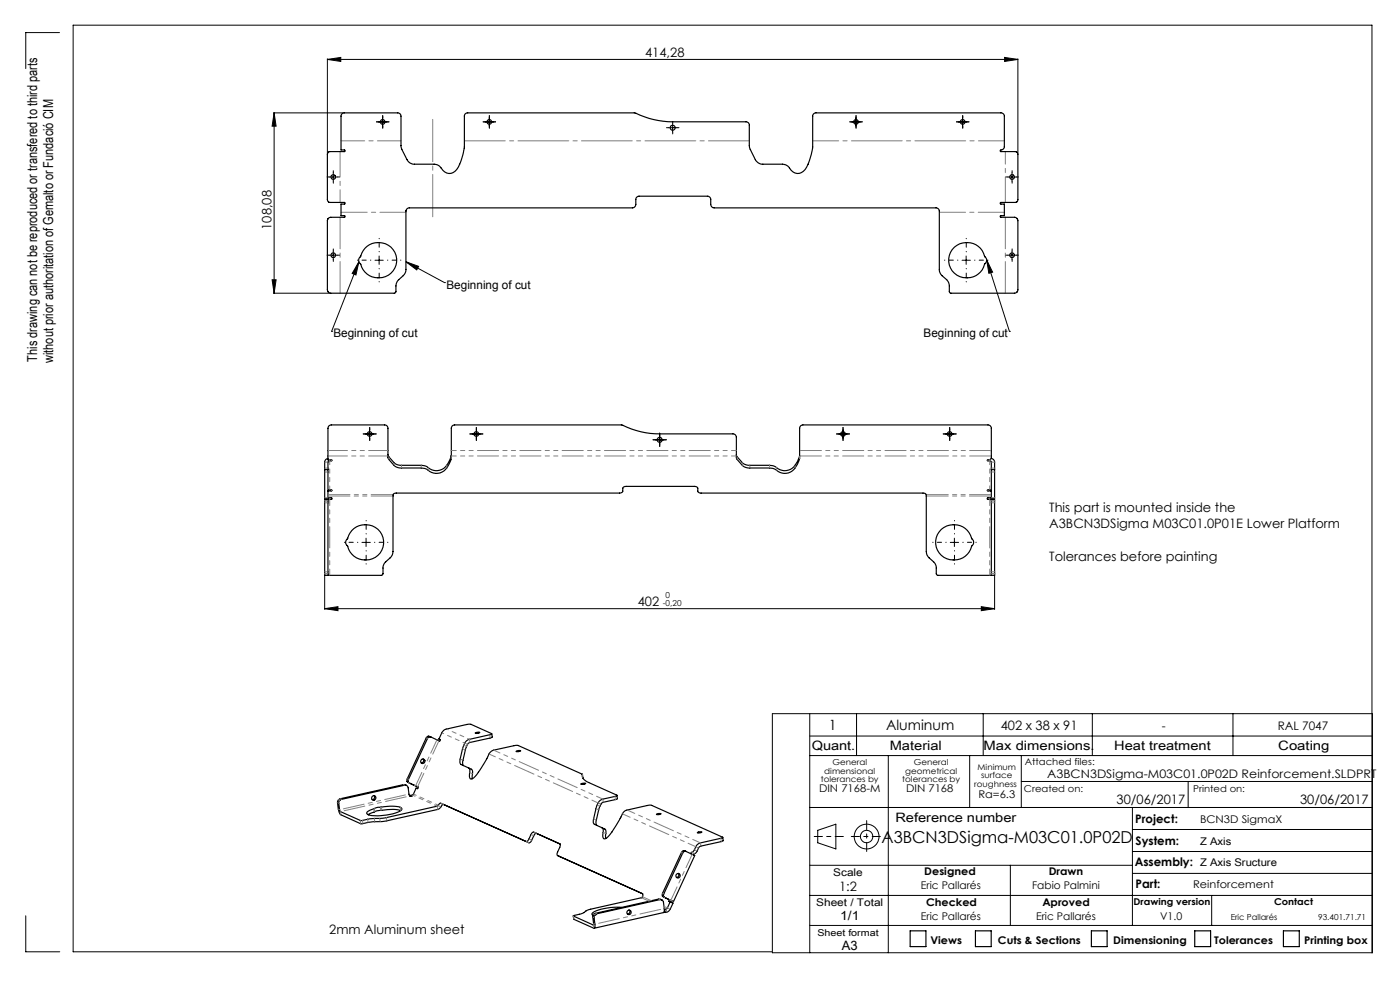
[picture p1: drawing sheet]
<svg xmlns="http://www.w3.org/2000/svg" width="420mm" height="297mm" viewBox="0 0 420 297" stroke-linecap="round" stroke-linejoin="round" font-family="sans-serif">
<g fill="none" stroke="#000" stroke-width=".3">
<path d="M17.9 9.8h-10.2v10.8M98.2 17.8l4-.6v1.2zM98.2 17.6v28.5M98.2 17.8h207.2M301.4 17.2l4 .6-4 .6zM305.4 17.6v28.5M82 33.8h21.1M82.2 33.8v54.1M82.2 33.8l.6 4h-1.2zM113.6 36.5h2.4M114.8 35.3v2.5M145.6 36.5h2.5"/>
<path d="M146.8 35.3v2.5M200.6 38.3h2.5M201.8 37v2.5M255.6 36.5h2.5M256.8 35.3v2.5M287.5 36.5h2.6M288.8 35.3v2.5M98.7 53.1h2.5M100 51.8v2.5M302.4 53.1h2.5M303.6 51.8v2.5M98.7 76.5h2.5"/>
<path d="M100 75.2v2.5M107.7 78.5l-8.2 20.8M107.7 78.5l-.9 3.9-1.1-.5zM112.5 78h2.5M113.7 76.7v2.5M121.8 78.5l11.5 6.2M121.8 78.5l3.8 1.3-.6 1.1zM288.6 78h2.5M289.8 76.7v2.5M296 77.9l6.8 21.4M296 77.9l1.8 3.7-1.1 .3zM302.4 76.5h2.5"/>
<path d="M303.6 75.2v2.5M81.6 83.9h1.2l-.6 4zM82 87.9h17.1M99.5 99.3h.1M133.3 84.7h.1M302.8 99.3h.1M109.6 130.1h2.5M110.9 128.8v2.5M141.6 130.1h2.5M142.9 128.8v2.5M196.6 131.8h2.5M197.9 130.6v2.5"/>
<path d="M251.6 130.1h2.5M252.9 128.8v2.5M283.6 130.1h2.5M284.9 128.8v2.5M97.4 171.6v11M108.6 162.6h2.5M109.8 161.3v2.5M285.1 162.6h2.5M286.3 161.3v2.5M298.4 171.6v11M97.4 182.4l4-.6v1.2zM97.4 182.4h201"/>
<path d="M294.4 181.8l4 .6-4 .6zM231.7 213.9h180v71.6h-180zM242.9 213.9v71.6M257 213.9v12.5M295 213.9v12.5M327.7 213.9v12.5M369.9 213.9v12.5M242.9 226.4h168.8M242.9 220.6h168.8M266.5 226.4v59.1M290.9 226.4v15.6M306.4 226.4v15.6"/>
<path d="M306.4 234.2h105.3M356.4 234.2v7.8M242.9 242h168.8M242.9 259.3h96.8M245.3 248.8l5.5-1.8v7.4l-5.5-1.8zM303.1 259.3v18.1M339.7 242v35.4M339.7 255.2h72M339.7 248.6h72M7.7 274.5v10.8h10.2M242.9 268.4h168.8M339.7 261.8h72"/>
<path d="M363.5 268.4v9M411.7 277.4h-168.8M231.6 285.3h-209.7v-277.8h389.7v278.1"/>
<circle cx="260" cy="250.7" r="3.7"/>
<circle cx="260" cy="250.7" r="1.85"/>
</g>
<g fill="none" stroke="#000" stroke-width=".3" stroke-dasharray="15.2 1.3 1.3 1.3">
<path d="M113.6 36.5h-.7M114.8 35.3v-.7M114.8 37.8v.6M116.1 36.5h.6M145.6 36.5h-.7M146.8 35.3v-.7M146.8 37.8v.6M148.1 36.5h.6M200.6 38.3h-.7M201.8 37v-.6M201.8 39.5v.6M203.1 38.3h.6"/>
<path d="M255.6 36.5h-.7M256.8 35.3v-.7M256.8 37.8v.6M258.1 36.5h.6M287.6 36.5h-.7M288.8 35.3v-.7M288.8 37.8v.6M290.1 36.5h.6M98.7 53h-.6M100 51.8v-.6M100 54.3v.6M101.2 53h.7"/>
<path d="M302.4 53h-.6M303.6 51.8v-.6M303.6 54.3v.6M304.9 53h.6M98.7 76.5h-.6M100 75.2v-.6M100 77.7v.6M101.2 76.5h.7M302.4 76.5h-.6M303.6 75.2v-.6M303.6 77.7v.6M304.9 76.5h.6"/>
<path d="M109.7 130.1h-.7M110.9 128.8v-.7M110.9 131.3v.7M112.2 130.1h.7M141.7 130.1h-.7M142.9 128.8v-.7M142.9 131.3v.7M144.2 130.1h.7M196.7 131.8h-.8M197.9 130.6v-.8M197.9 133.1v.7M199.2 131.8h.7"/>
<path d="M251.7 130.1h-.7M252.9 128.8v-.7M252.9 131.3v.7M254.2 130.1h.7M283.7 130.1h-.7M284.9 128.8v-.7M284.9 131.3v.7M286.2 130.1h.7"/>
</g>
<g fill="none" stroke="#000" stroke-width=".3" stroke-dasharray="15.2 1.3 1.3 1.3" stroke-dashoffset="15.1">
<path d="M111.3 78h-4.1M113.8 75.5v-4.1M116.3 78h4M287.4 78h-4M289.9 75.5v-4.1M292.4 78h4M113.8 80.5v4M289.9 80.5v4M107.3 162.5h-4M109.8 160v-4M109.8 165v4.1M112.3 162.5h4.1"/>
<path d="M283.8 162.5h-4M286.3 160v-4M286.3 165v4.1M288.8 162.5h4.1"/>
</g>
<path d="M244.3 250.7h8.7M255.4 250.7h8.7" fill="none" stroke="#000" stroke-width=".3" stroke-dasharray="15.2 1.3 1.3 1.3" stroke-dashoffset="12.8"/>
<path d="M260 245.9v9.3" fill="none" stroke="#000" stroke-width=".3" stroke-dasharray="15.2 1.3 1.3 1.3" stroke-dashoffset="12.5"/>
<g fill="none" stroke="#000" stroke-width=".35">
<path d="M98.4 65.6l-.2 .5v20.8l.2 .5M98.4 65.5l.7-.4h4.2a.25 .25 0 0 0 .2-.2 .25 .25 0 0 0-.2-.3h-1v-3.4h1a.25 .25 0 0 0 .2-.3 .25 .25 0 0 0-.2-.2h-4.3a.81 .81 0 0 1-.8-.9v-13.5a.81 .81 0 0 1 .8-.9h4.3a.25 .25 0 0 0 .2-.2 .25 .25 0 0 0-.2-.3h-1v-10.1a.96 .96 0 0 1 1-1h16a.96 .96 0 0 1 1 1v9.1l1.8 3.9a2.4 2.4 0 0 0 2.3 1.4h5.8a2.99 2.99 0 0 1 2.7 1.8 2.71 2.71 0 0 0 4.6-.9l.4-.9a13.7 13.7 0 0 0 1.4-5.2v-9.2a.96 .96 0 0 1 1-1l50.3 .1a26.8 26.8 0 0 0 11.2 2.6h22a.96 .96 0 0 1 1 1v6.6l1.8 3.7a2.5 2.5 0 0 0 2.2 1.4h5.9a2.99 2.99 0 0 1 2.6 1.8 2.71 2.71 0 0 0 4.7-.9 17.7 17.7 0 0 0 1.8-6v-9.3a.96 .96 0 0 1 1-1h55.5a1.02 1.02 0 0 1 1 1v9.2a1.84 1.84 0 0 1-1.3 1.2l.2 .2h4.4a.81 .81 0 0 1 .8 .9v13.5a.81 .81 0 0 1-.8 .9h-4.3a.25 .25 0 0 0-.3 .2 .25 .25 0 0 0 .3 .3h1v3.4h-1a.25 .25 0 0 0-.3 .3 .25 .25 0 0 0 .3 .2h4.2l.7 .4M98.4 65.5v.1M109.5 74.4a5.4 5.4 0 0 1 8.7 .8 5.4 5.4 0 0 1-3.5 8 6 6 0 0 1-6.6-4.2 1.52 1.52 0 0 1 .1-2.2zM286.3 74.1a5.6 5.6 0 0 1 9.2 2.9 1.51 1.51 0 0 1-.1 2.2 5.4 5.4 0 0 1-7.9 3.4 5.4 5.4 0 0 1-1.2-8.5zM305.2 65.5v.1M305.2 65.6l.2 .4v21l-.2 .4M98.4 87.4v.1M98.4 87.5l.8 .4h19.1l.4-.3 .1-2.2 .3-1 2.2-2.2 .4-.9 .1-18.2a.97 .97 0 0 1 1-.8h66.9a1.09 1.09 0 0 0 1-1v-1.5a.96 .96 0 0 1 1-1h20.5a.96 .96 0 0 1 1 1v1.5a1.09 1.09 0 0 0 1 1h66.6a1.05 1.05 0 0 1 1 .8v18.2l.5 .9 1.9 1.8 .4 .7 .3 2.9 .4 .3h19l.9-.4M305.2 87.4v.1M98.4 137.4l-.9 .6-.1 2.8M116.4 136.2l.3 .7 1.5 1.8a3.1 3.1 0 0 0 2.2 .7l6.2 .1a3.3 3.3 0 0 1 2.3 1 4.2 4.2 0 0 0 6.1-2.7l.4-1.3"/>
<path d="M220.9 136.2l.3 .7 1.5 1.8a3.1 3.1 0 0 0 2.2 .7l6.3 .1a4.8 4.8 0 0 1 2.8 1.3 4.4 4.4 0 0 0 5.6-3.4l.3-.9M297.4 137.4l.6 .3 .4 .6v2.5M97.4 140.8v8.6h1v-8.6M97.4 140.8h1M98.4 140.8v-2.4l.2-.2 1.1-.2-1.3-.2v-9.4a.97 .97 0 0 1 1-1.1h16a.97 .97 0 0 1 1 1.1v8.8l1.8 2.3a3.1 3.1 0 0 0 2.2 .8h6.2a3.3 3.3 0 0 1 2.3 1 4.2 4.2 0 0 0 6.1-2.7l.4-1.2v-9a.97 .97 0 0 1 1-1.1l50.3 .1a24.6 24.6 0 0 0 11.2 2.6h22a1.02 1.02 0 0 1 1 1v6.4l1.8 2.1a3.1 3.1 0 0 0 2.2 .8h6.3a4.8 4.8 0 0 1 2.8 1.3 4.4 4.4 0 0 0 5.6-3.3l.3-.8v-9.1a.97 .97 0 0 1 1-1.1h55.5a.97 .97 0 0 1 1 1.1v9l-.6 .4-.6 .1 1.2 .5v2.4M98.4 149.7h-1v22.3M98.4 149.7v22.3M98.4 149.2h1a.25 .25 0 0 1 .3 .2 .25 .25 0 0 1-.3 .3h-1M98.4 147.1l1.3-.1-1-.1-.3 .3M105.6 159a5.4 5.4 0 0 1 8.4 .3 5.4 5.4 0 0 1-2.3 8.2 5.7 5.7 0 0 1-7.6-4 1.54 1.54 0 0 1 .2-2.2zM282.4 158.6a5.7 5.7 0 0 1 9.2 3 1.54 1.54 0 0 1-.1 2.2 5.4 5.4 0 0 1-7.9 3.4 5.4 5.4 0 0 1-1.2-8.6zM297.4 147.1h-1l-.2-.2h.9l.3 .3"/>
<path d="M297.4 140.8v8.6h1v-8.6M297.4 149.7v22.3M297.4 149.7h1v22.3M297.4 149.2h-1a.25 .25 0 0 0-.2 .2 .25 .25 0 0 0 .2 .3h1M297.4 140.8h1M97.4 172v.4h1M97.4 172h.1M98.4 172.4h16.2l.3-.4v-2l.3-1 1.9-1.8a2.41 2.41 0 0 0 .8-1.9v-16.7a.73 .73 0 0 1 1-.8h67.1l.8-.4 .1-1.3 .9-.3h20.5l1 .3v1.2l.8 .5h66.8a.76 .76 0 0 1 1 .9v16.6a2.41 2.41 0 0 0 .8 1.9l1.9 1.8 .3 1v2.1l.3 .3h16.2M98.4 172v.4M98.4 172h.1M297.4 172v.4M297.4 172h.1"/>
<path d="M298.4 172v.4h-1M298.4 172h.1M142.6 219.6l1.3-.1-.9 .3zM147.5 219.9l.2 1-.2 .1-6.6 1.5-.5 .3-.6 1.4-1 4 .1 1 .2 .2M101.5 239.7l-.3 .9 .3 1.9 .5 1.5 6.4 2.9 3.5-.6 3.9-.2 15.5-3.5 1.8-1.5 25.6 11.5 .6-.4 1.1-2.2 .5-.2 7.1 3.1M101.5 239.7h.1M101.9 239.9l-.3 .9 .5 2.4 6 2.7 3.2-.5 4.4-.3 15.5-3.5 1-.9 25.7 11.5 .6-.4 1.1-2.2 .5-.2 7.9 3.5v.9l-.9 1.9 .2 .7M102 239.9h-.1M112.2 238.4l.2 .4-.1 .5-.6 .3M121.9 235.4l.5 .6 .5 2.5 .7 .1-.4-.2M121.9 235.4l-.5-.1-19 4.3-.4 .3M121.9 235.4l-.8-.3-19 4.3-.5 .3"/>
<path d="M122.1 234.2l3.4 1.7M122.1 234.2l.4 .2M122.5 234.4l2.9 1.5M123.2 238.4l.1 .3M125.4 235.9l-.1 .5-.5-.2-.8 1.9-.8 .3M126.9 227.5l.2 .3-.1 .5-.6 .4M128.4 220.7l-.6 .5-5.7 12.3v.7M128.4 220.7l.9 .2M128.4 220.7l.4 .1M128.8 220.8l-.5 .5-5.7 12.3-.1 .8M128.8 220.8l.5 .1M129.3 220.9l2.6 1.2 .2-.4-.4-.2 .9-2.1 .7-.6 7.3-1.8 .7 .1 6.2 2.8-.3 .2-6.6 1.5a2.52 2.52 0 0 0-1.5 1.8l-1.1 4.1a1.41 1.41 0 0 0 .3 1.6l2.3 1"/>
<path d="M140.6 230.1a1.18 1.18 0 0 1 .3 1.5 1.55 1.55 0 0 0 .5 1.9 8.9 8.9 0 0 0 3.4-4.1l1.9-3.4 .8-.9 7.8-1.7 19.4 8.7M140.6 230.1l.9 .5 .2 .4v2.4M154.8 225.2l.7-.3 .7 .1-.7 .3zM174.2 235l.7-.3 .8 .1-.7 .3zM174.7 232.1a2.22 2.22 0 0 0 1.9 2.4l8.5 3.9-4.5 1.2a2.44 2.44 0 0 0-1.5 1.7l-1 4.1a1.34 1.34 0 0 0 .2 1.6l2.3 1.1M174.7 232.1l.1 1M185.1 238.4v1.1l-4.2 .9-.5 .4-.7 1.4-.9 3.9 .1 1 .2 .3M110.2 243.3l2.4-1.1 1.5-.3a15.2 15.2 0 0 1 6.1 .1l.4 .4a3.4 3.4 0 0 1-2.8 1.5 12.5 12.5 0 0 1-7.7 0l-.1-.1zM120.2 242.9a18.5 18.5 0 0 0-5.9 0l-1.6 .2-2.2 1.1M120.2 242.9h.1M167.3 256.4l25.5 11.5M167.3 256.4l.8 .4"/>
<path d="M180.6 248.1a1.25 1.25 0 0 1 .3 1.4 1.49 1.49 0 0 0 .5 1.9 9 9 0 0 0 3.4-4l2-3.7 .7-.7 7.8-1.7 21.6 9.7-7.2 1.8-.7 .6-.8 1.5-.8 .6-.1 .4M180.6 248.1l1.1 .7v2.5M196.9 244l.4-.2 1 .1-.7 .3zM205 254.9l-.6 .6-5.6 12.2-.1 .8M205 254.9l.8 .3M205 254.9l.4 .2M205.4 255.1l-.6 .6-5.7 12.2v.8M205.4 255.1l.4 .1M205.8 255.2l2.6 1.2-6.4 13.8M209.2 249.5l1.4-.1-1 .3zM216.9 251l.1 1-.3 .1-6.8 1.6-.9 1.7-.8 .4-.1 .5M178.5 274.2l-.3 .8 .3 2a.79 .79 0 0 1-.4 1.2l-5.9-2.7-.2-1"/>
<path d="M178.5 274.2h.1M186.5 272a16.5 16.5 0 0 0-8.6 1.5l-.3 .5 .3 .4M188.8 272.8l.2 .3-.2 .5-.6 .4M192.7 267.8a.84 .84 0 0 1-.3 1.3l-15.7 3.5-2.2 1.2-2.5 .7 6 2.7-.2-2.3a1.09 1.09 0 0 1 .8-1.2l19-4.3 .9 .3M198.5 269.7l-.6-.1-18.9 4.3-.5 .3M198.5 269.7h.1M198.5 269.7l.5 .7 .3 1.9-.1 1-.2 .2-20.8 4.7M198.7 268.5l3.3 1.7-.4-.1-.1 .4M198.7 268.5l.4 .2M199.1 268.7l.3 .3M199.2 273.3l.3 .2M199.3 272.4l.1 .1"/>
<path d="M199.4 272.5l.1 1M200.9 269.7l.2 .1-.3-.1-.2 .3 .4 .3M201 270.3l.9 .4-.9 1.8-.6 .7-.9 .3M201 270.3l-.8 1.9-.8 .3M203.5 261.8l.1 .8-.6 .4M273.1 279h4.7v4.7h-4.7zM292.6 279h4.8v4.7h-4.8zM327.4 279h4.7v4.7h-4.7zM358.4 279h4.8v4.7h-4.8zM385 279h4.8v4.7h-4.8z"/>
<circle cx="114.8" cy="36.5" r=".71"/>
<circle cx="146.8" cy="36.5" r=".71"/>
<circle cx="201.8" cy="38.3" r=".74"/>
<circle cx="256.8" cy="36.5" r=".71"/>
<circle cx="288.8" cy="36.5" r=".69"/>
<circle cx="100" cy="53" r=".69"/>
<circle cx="303.6" cy="53" r=".69"/>
<circle cx="100" cy="76.5" r=".7"/>
<circle cx="303.6" cy="76.5" r=".7"/>
<circle cx="110.9" cy="130.1" r=".7"/>
<circle cx="142.9" cy="130.1" r=".7"/>
<circle cx="197.9" cy="131.8" r=".75"/>
<circle cx="252.9" cy="130.1" r=".69"/>
<circle cx="284.9" cy="130.1" r=".7"/>
<circle cx="112.1" cy="239.2" r=".66"/>
<circle cx="126.8" cy="228.2" r=".69"/>
<circle cx="188.7" cy="273.4" r=".67"/>
<circle cx="203.4" cy="262.5" r=".67"/>
</g>
<path d="M129.8 65v-29.2" fill="none" stroke="#808080" stroke-width=".3" stroke-dasharray="15.2 1.3 1.3 1.3" stroke-dashoffset="2.6"/>
<path d="M102 65.1v22.7M301.6 87.8v-22.7" fill="none" stroke="#808080" stroke-width=".3" stroke-dasharray="15.2 1.3 1.3 1.3" stroke-dashoffset="5.8"/>
<path d="M301.3 42.2h-57.5M121.8 63.6h-19.5M301.3 63.6h-19.5" fill="none" stroke="#808080" stroke-width=".3" stroke-dasharray="15.2 1.3 1.3 1.3" stroke-dashoffset="7.4"/>
<path d="M102 45.4v15.2M301.6 60.6v-15.2" fill="none" stroke="#808080" stroke-width=".3" stroke-dasharray="15.2 1.3 1.3 1.3" stroke-dashoffset="7.6"/>
<path d="M224.8 42.2h-85.5" fill="none" stroke="#808080" stroke-width=".3" stroke-dasharray="15.2 1.3 1.3 1.3" stroke-dashoffset="3"/>
<path d="M120.3 42.2h-18" fill="none" stroke="#808080" stroke-width=".3" stroke-dasharray="15.2 1.3 1.3 1.3" stroke-dashoffset="8.1"/>
<g fill="#000">
<path d="M98.2 17.8l4-.6v1.2zM301.4 17.2l4 .6-4 .6z"/>
<path d="M107.7 78.5l-.9 3.9-1.1-.5zM121.8 78.5l3.8 1.3-.6 1.1zM296 77.9l1.8 3.7-1.1 .3z"/>
<path d="M81.6 83.9h1.2l-.6 4zM82.2 33.8l.6 4h-1.2z"/>
<path d="M97.4 182.4l4-.6v1.2zM294.4 181.8l4 .6-4 .6z"/>
</g>
<path d="M122.7 238l-20.8 4.7M102.2 243.2l20.8-4.6M199.3 272.3l-20.8 4.7" fill="none" stroke="#808080" stroke-width=".3" stroke-dasharray="6.3 1.3 1.3 1.3 1.3 1.3" stroke-dashoffset="-1.1"/>
<g fill="none" stroke="#808080" stroke-width=".3" stroke-dasharray="6.3 1.3 1.3 1.3 1.3 1.3">
<path d="M98.4 138.5h-1M98.9 138.1v-.3M99.4 138.1v-.3M116.7 136.9v.8M118.2 139.5v-.9M120.5 139.4v.9M134 139.4v.9M135.4 137.5v-.8M221.2 136.9v.8M222.7 139.5v-.9M225 139.4v.9M238.5 139.4v.9"/>
<path d="M239.9 137.5v-.8M296.4 138.1v-.3M296.9 138.1v-.4M297.4 138.5h1M97.4 140.3h1M97.4 149.2h1M97.4 150.1h1M98.4 141.5h-1M98.4 150.7h-1M98.4 150.1h-1M99.4 147.1v-.3M126.4 140.3v-.9"/>
<path d="M128.5 140.1v.8M230.9 140.3v-.9M233 140.1v.8M296.4 147.1v-.3M297.4 140.3h1M297.4 149.2h1M297.4 150.1h1M298.4 141.5h-1M298.4 150.7h-1M298.4 150.1h-1M97.4 171.4h1M97.4 172h1"/>
<path d="M98.4 171.9h-1M297.4 171.4h1M297.4 172h1M298.4 171.9h-1M101.6 239.7l.3 .2M102 239.8l-.4-.1M102.1 239.4l.4 .2M121.4 235.3l-.4-.2M122.2 233.4l.4 .2M122.9 234.7l-.4-.2M123.6 238.5v.1M124.7 235.5l-.4-.2"/>
<path d="M125.3 235.8l.2 .1M128.3 221.3l-.4-.1M138.1 227.5l.8 .4M139.1 223.3l.9 .4M139.6 224.8l-.8-.4M140.3 223.1l-.9-.4M140.8 221.6l.2 .9M141.8 231.9l-.9-.4M147.1 221.2l-.2-1M174.9 233.1l-.2-1M180.8 239.5l.2 .9M184.6 239.6l-.1-.9"/>
<path d="M101.7 240.7l-.4-.1M101.9 242.7l-.4-.2M102.2 243.2l.1 1M108.2 246.8l-.1-.9M108.7 245.9l.2 .9M110.4 246.5l-.1-1M112.3 243.3l-.2-.9M112.3 245.3l.1 .9M112.3 242.3l.1 1M114.1 246.2l-.2-.9M114.2 242.9l-.1-1M114.4 241.9l.2 .9"/>
<path d="M115.9 245l.2 1M120.2 242.9l-.1-1M120.3 242.9l-.1-.9M131.2 241.6l.1 1M132.3 240.7l.8 .4M132.3 241.8l-.9-.4M158.7 251.4l.8 .4M158.7 252.6l-.8-.4M160.1 249.4l.8 .3M160.1 250.5l-.8-.4M178.1 245.4l.8 .4M179.2 241.3l.8 .4"/>
<path d="M179.6 242.7l-.8-.4M180.3 241l-.8-.4M181.8 249.8l-.9-.4M204.8 255.6l-.4-.1M207.5 255.4l.8 .4M208.3 254.7l.8 .4M209.6 254.1l-.9-.3M210.3 253.6l-.2-1M216.4 252.2l-.2-1M172 274.5l.2 1M178 277.2l.1 .9M178.1 277.2h-.1"/>
<path d="M178.1 276.8l.4 .2M178.1 274l.4 .2M178.2 275.1l-.4-.2M178.5 274.1l-.3-.1M178.7 273.7l.3 .2M192.4 269l2.3 1.1M195.4 269.9l-2.6-1.1M198 269.6l-.4-.2M198.8 267.7l.4 .2M199.3 272.1l.6 .3M199.5 269l-.4-.2M199.9 272.4l.1 1"/>
<path d="M200.2 272.1l-1-.5M200.2 272.1l.9 .4M200.9 269.6l.4 .2M200.9 269.7l.8 .4M201.1 269.8l.8 .3M201.1 269.7v.1"/>
</g>
<path d="M125.3 235.8l6.4-13.8M131.1 221.7l-6.4 13.8M207.7 256l-6.4 13.8" fill="none" stroke="#808080" stroke-width=".3" stroke-dasharray="6.3 1.3 1.3 1.3 1.3 1.3" stroke-dashoffset="1.9"/>
<path d="M123.7 238.3l7.5 3.3M131.5 241.3l-7.5-3.3" fill="none" stroke="#808080" stroke-width=".3" stroke-dasharray="6.3 1.3 1.3 1.3 1.3 1.3" stroke-dashoffset="5.4"/>
<path d="M133.9 218.5l6.9 3.1M139.4 222.7l-6.9-3.1" fill="none" stroke="#808080" stroke-width=".3" stroke-dasharray="6.3 1.3 1.3 1.3 1.3 1.3" stroke-dashoffset="5.7"/>
<path d="M148.1 224.8l32.7 14.7M179.5 240.6l-32.8-14.6" fill="none" stroke="#808080" stroke-width=".3" stroke-dasharray="6.3 1.3 1.3 1.3 1.3 1.3" stroke-dashoffset="4.3"/>
<path d="M188.1 242.7l22 9.9M208.7 253.8l-22-9.9" fill="none" stroke="#808080" stroke-width=".3" stroke-dasharray="6.3 1.3 1.3 1.3 1.3 1.3" stroke-dashoffset="3.8"/>
<path d="M98.4 135h18M116.4 136.7h-18" fill="none" stroke="#808080" stroke-width=".3" stroke-dasharray="6.3 1.3 1.3 1.3 1.3 1.3" stroke-dashoffset=".5"/>
<path d="M135.4 135h85.5M220.9 136.7h-85.5" fill="none" stroke="#808080" stroke-width=".3" stroke-dasharray="6.3 1.3 1.3 1.3 1.3 1.3" stroke-dashoffset="4.9"/>
<path d="M239.9 135h57.5M297.4 136.7h-57.5M98.4 148.7h19.5M117.9 148.3h-19.5M277.9 148.7h19.5M297.4 148.3h-19.5" fill="none" stroke="#808080" stroke-width=".3" stroke-dasharray="6.3 1.3 1.3 1.3 1.3 1.3" stroke-dashoffset="-.2"/>
<path d="M296.9 138.1v8.7M98.9 146.8v-8.7" fill="none" stroke="#808080" stroke-width=".3" stroke-dasharray="6.3 1.3 1.3 1.3 1.3 1.3" stroke-dashoffset="5.2"/>
<path d="M296.9 149.7v22.7M98.9 172.4v-22.7" fill="none" stroke="#808080" stroke-width=".3" stroke-dasharray="6.3 1.3 1.3 1.3 1.3 1.3" stroke-dashoffset="4.5"/>
<text font-size="4.9" x="264.5" y="252.7">A3BCN3DSigma-M03C01.0P02D</text>
<g font-size="4.2">
<text x="248.7" y="218.8">1</text>
<text x="265.8" y="218.9">Aluminum</text>
</g>
<g font-size="4.1">
<text x="11.2" y="108.3" transform="rotate(-90 11.2 108.3)">This drawing can not be reproduced or transfered to third parts</text>
<text x="15.9" y="108.8" transform="rotate(-90 15.9 108.8)">without prior authoritation of Gemalto or Fundació CIM</text>
</g>
<g font-size="3.9">
<text x="193.5" y="17">414,28</text>
<text x="81.4" y="68.8" transform="rotate(-90 81.4 68.8)">108,08</text>
<text x="314.8" y="153.5">This part is mounted inside the</text>
<text x="314.8" y="158.4">A3BCN3DSigma M03C01.0P01E Lower Platform</text>
<text x="314.8" y="168.1">Tolerances before painting</text>
<text x="191.3" y="181.6">402</text>
<text x="300.2" y="218.9">402 x 38 x 91</text>
<text x="243.5" y="224.8">Quant.</text>
<text x="266.9" y="224.8">Material</text>
<text x="295.1" y="224.8">Max dimensions.</text>
<text x="334.3" y="224.8">Heat treatment</text>
<text x="383.5" y="224.8">Coating</text>
<text x="335" y="241">30/06/2017</text>
<text x="390" y="241">30/06/2017</text>
<text x="268.6" y="246.3">Reference number</text>
<text x="251.7" y="267">1:2</text>
<text x="252.1" y="275.8">1/1</text>
<text x="98.8" y="279.8">2mm Aluminum sheet</text>
<text x="252.6" y="284.6">A3</text>
</g>
<g font-size="3.5">
<text x="133.9" y="86.5">Beginning of cut</text>
<text x="100" y="101.1">Beginning of cut</text>
<text x="277.1" y="101.1">Beginning of cut</text>
<text x="348.5" y="218.9">-</text>
<text x="383.3" y="218.9">RAL 7047</text>
<text x="314.2" y="233.2">A3BCN3DSigma-M03C01.0P02D Reinforcement.SLDPRT</text>
<text x="340.6" y="246.6">Project:</text>
<text x="340.7" y="253.2">System:</text>
<text x="340.4" y="259.5">Assembly: Z Axis Sructure</text>
<text x="340.7" y="266.2">Part:</text>
</g>
<g font-size="3.2">
<text x="245.7" y="237.3">DIN 7168-M</text>
<text x="271.9" y="237.3">DIN 7168</text>
<text x="293.5" y="239">Ra=6.3</text>
<text x="360" y="246.6">BCN3D SigmaX</text>
<text x="360" y="253.2">Z Axis</text>
<text x="250" y="262.6">Scale</text>
<text x="277.3" y="262.2">Designed</text>
<text x="314.6" y="262.2">Drawn</text>
<text x="276.3" y="266.6">Eric Pallarés</text>
<text x="309.6" y="266.6">Fabio Palmini</text>
<text x="357.9" y="266.1">Reinforcement</text>
<text x="244.9" y="271.4">Sheet / Total</text>
<text x="276.3" y="275.8">Eric Pallarés</text>
<text x="277.8" y="271.4">Checked</text>
<text x="310.8" y="275.8">Eric Pallarés</text>
<text x="312.7" y="271.4">Aproved</text>
<text x="348.1" y="275.8">V1.0</text>
<text x="279.1" y="282.8">Views</text>
<text x="299.4" y="282.8">Cuts &amp; Sections</text>
<text x="334" y="282.8">Dimensioning</text>
<text x="364.2" y="282.9">Tolerances</text>
<text x="391.3" y="282.9">Printing box</text>
</g>
<g font-size="2.8">
<text x="307.4" y="229.4">Attached files:</text>
<text x="307.2" y="237.4">Created on:</text>
<text x="357.9" y="237.4">Printed on:</text>
<text x="340.1" y="271.1">Drawing version</text>
<text x="382.2" y="271.1">Contact</text>
<text x="245.2" y="280.5">Sheet format</text>
</g>
<g font-size="2.5">
<text x="199.7" y="179.1">0</text>
<text x="198.9" y="181.6">-0,20</text>
<text x="247.3" y="231.8">dimensional</text>
<text x="249.7" y="229.4">General</text>
<text x="271.6" y="231.8">geometrical</text>
<text x="274.2" y="229.4">General</text>
<text x="293.3" y="230.7">Minimum</text>
<text x="294.3" y="233.2">surface</text>
<text x="246.2" y="234.3">tolerances by</text>
<text x="270.7" y="234.3">tolerances by</text>
<text x="292.2" y="235.9">roughness</text>
<text x="369.2" y="275.8">Eric Pallarés</text>
<text x="395.5" y="275.8">93.401.71.71</text>
</g>
</svg>
